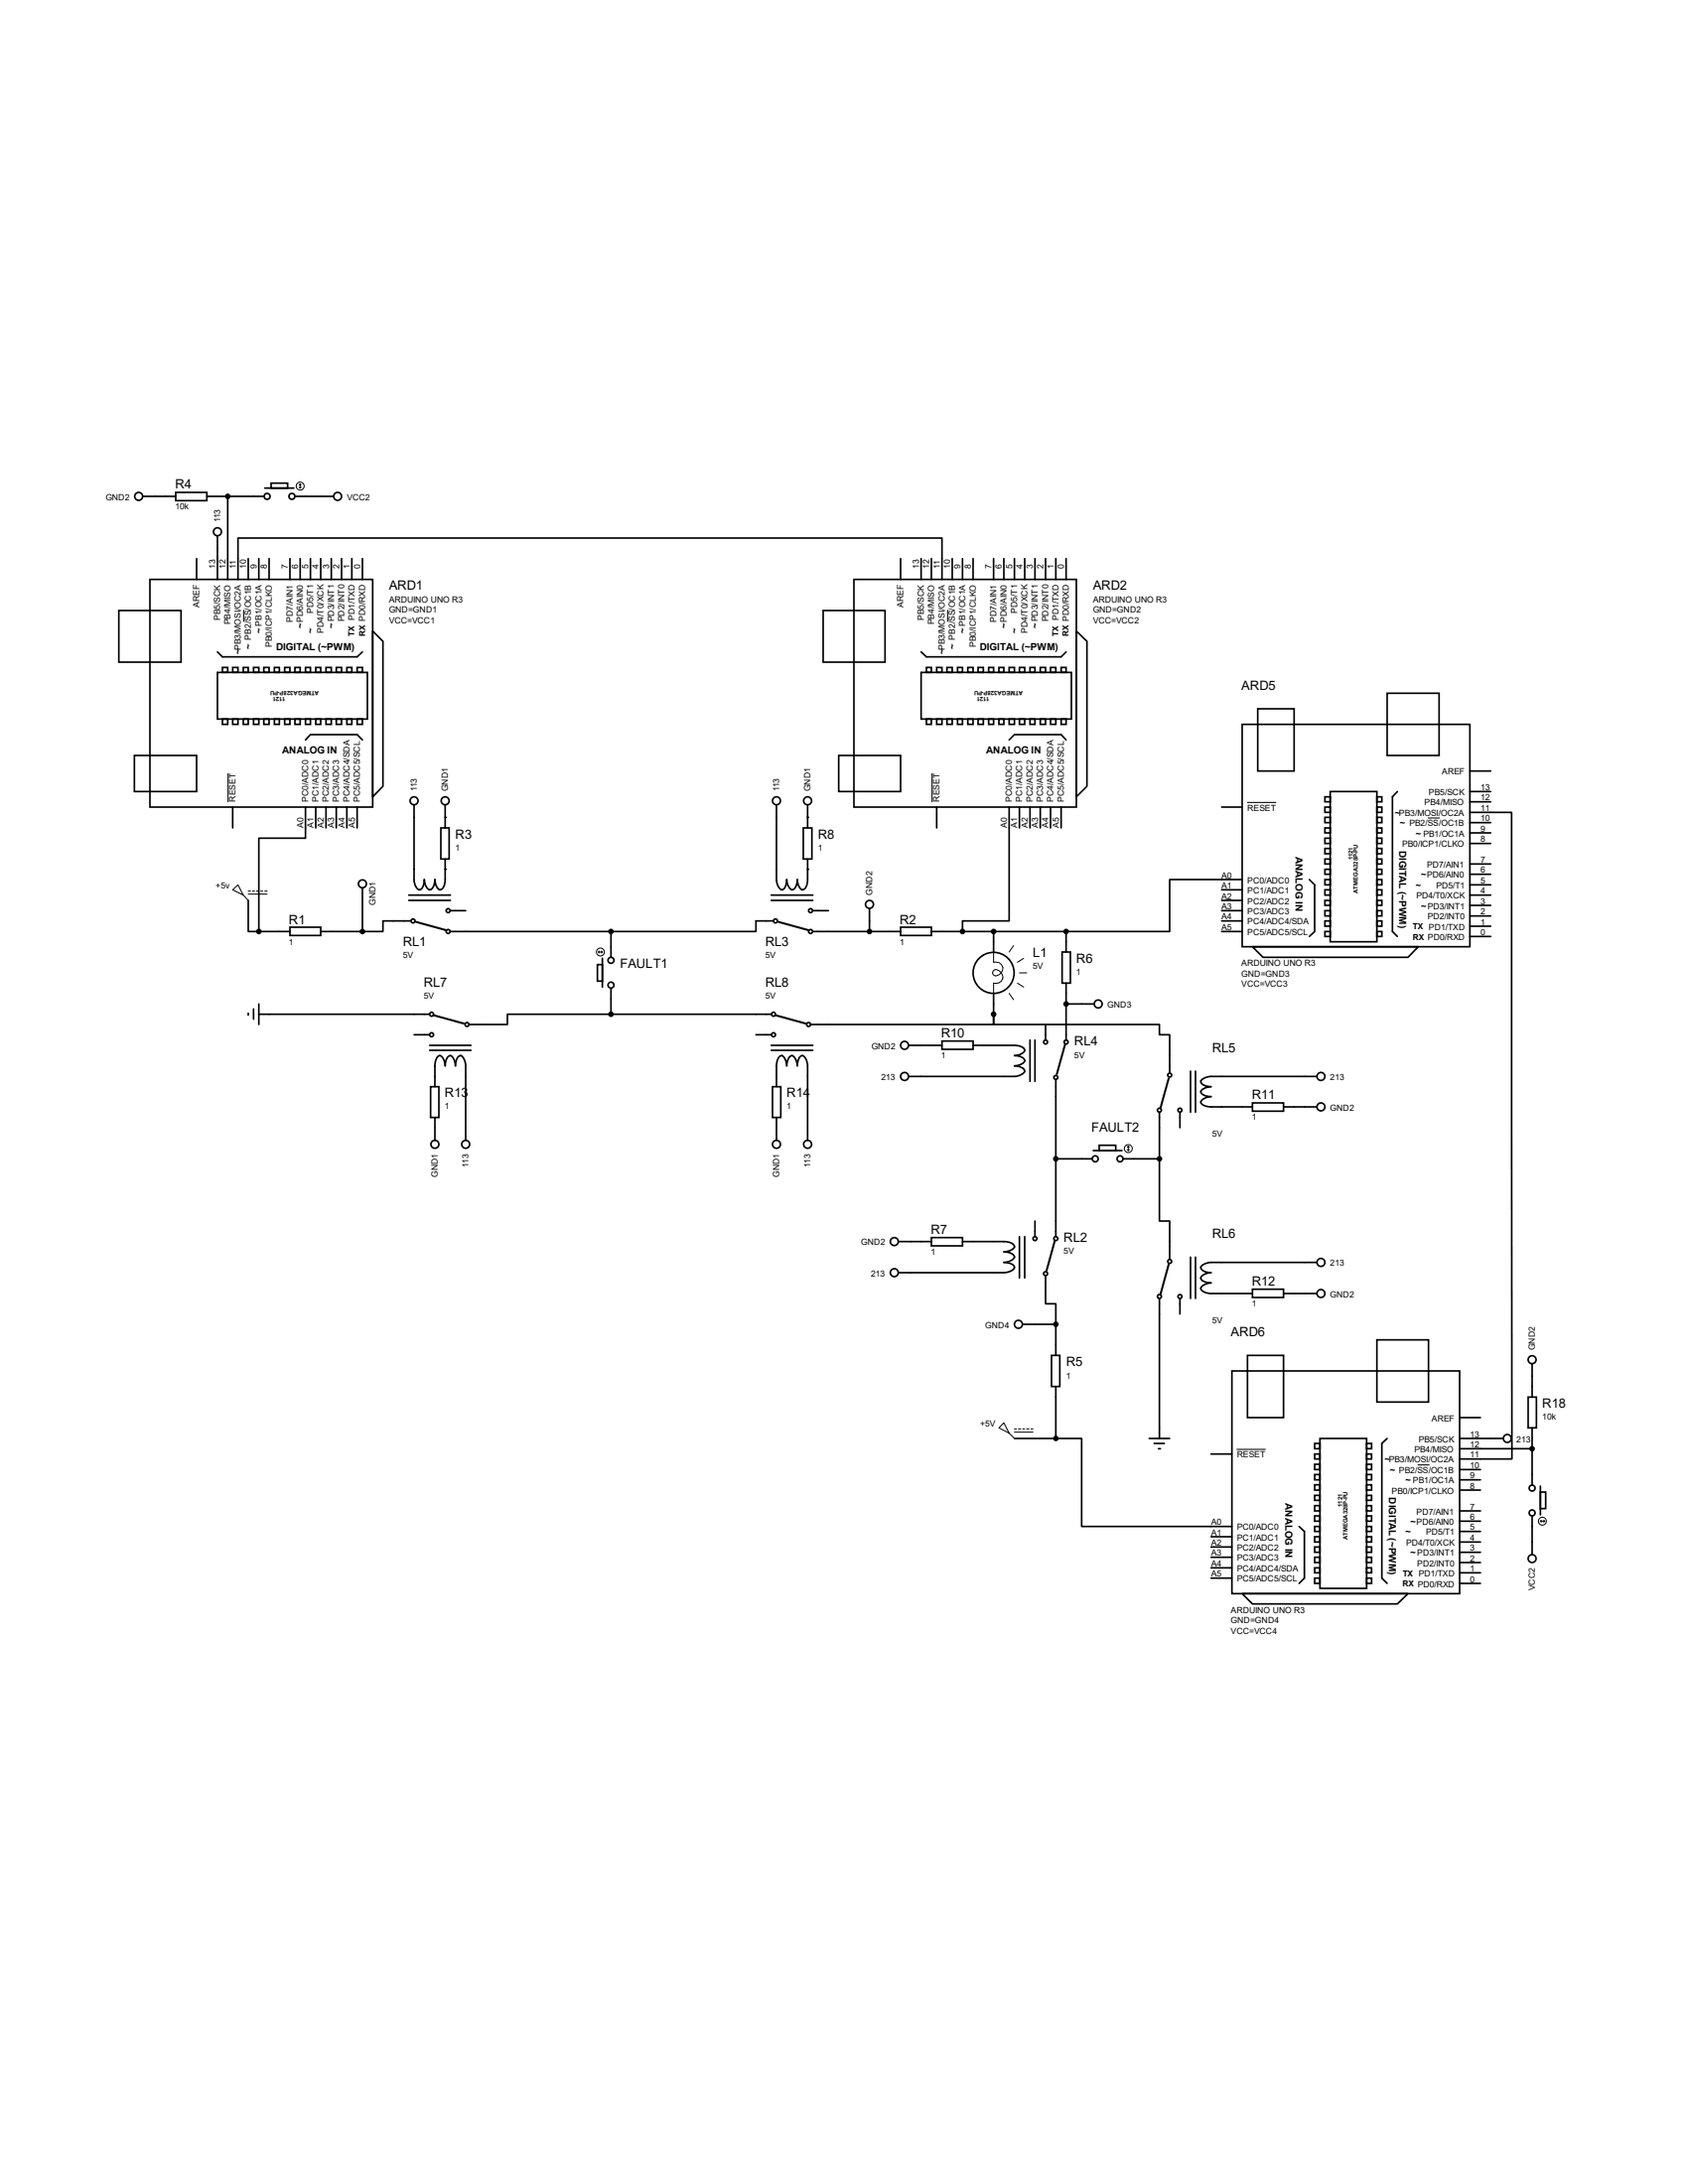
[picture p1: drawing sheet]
<svg xmlns="http://www.w3.org/2000/svg" width="216mm" height="279mm" viewBox="0 0 216 279" stroke-linecap="round" stroke-linejoin="round" font-family="sans-serif">
<g fill="none" stroke="#000" stroke-width=".21">
<path d="M15.2 78.1h8v6.6h-8zM18.2 63.5h4.3M19.2 74.1h28.5v29.2h-28.5zM22.5 63h4v1.1h-4zM25.1 71.5v2.6M26.5 63.5h7.2M27.8 68.5v5.6M29.1 63.5v10.6M30.4 74.1v-5.3h90.1v5.3M31.7 71.5v2.6M33.1 71.5v2.6M33.9 62.4h3.7"/>
<path d="M34.4 71.5v2.6M34.7 61.8h2.1v.6h-2.1zM37.1 71.5v2.6M37.7 63.5h4.9M38.4 71.5v2.6M39.7 71.5v2.6M41 71.5v2.6M42.4 71.5v2.6M43.7 71.5v2.6M45 71.5v2.6M46.4 71.5v2.6M105.3 78.1h7.9v6.6h-7.9z"/>
<path d="M109.2 74.1h28.5v29.2h-28.5zM115.2 71.5v2.6M117.8 71.5v2.6M119.1 71.5v2.6M121.8 71.5v2.6M123.1 71.5v2.6M124.5 71.5v2.6M127.1 71.5v2.6M128.4 71.5v2.6M129.8 71.5v2.6M131.1 71.5v2.6M132.4 71.5v2.6"/>
<path d="M133.7 71.5v2.6M135 71.5v2.6M136.4 71.5v2.6M17.2 96.6h7.9v4.7h-7.9zM27.8 86h19.2v6h-19.2zM27.8 83.4l.6 .6h17.3l.7-.6M28.4 85.4h.7v.6h-.7zM28.4 92h.7v.7h-.7zM29.8 85.4h.6v.6h-.6zM29.8 92h.6v.7h-.6zM31.1 85.4h.6v.6h-.6zM31.1 92h.6v.7h-.6z"/>
<path d="M32.4 85.4h.7v.6h-.7zM32.4 92h.7v.7h-.7zM33.7 85.4h.7v.6h-.7zM33.7 92h.7v.7h-.7zM35.1 85.4h.6v.6h-.6zM35.1 92h.6v.7h-.6zM36.4 85.4h.7v.6h-.7zM36.4 92h.7v.7h-.7zM37.7 85.4h.7v.6h-.7zM37.7 92h.7v.7h-.7zM39.1 85.4h.6v.6h-.6zM39.1 92h.6v.7h-.6z"/>
<path d="M39.1 94.7l.6-.7h6l.7 .7M40.4 85.4h.6v.6h-.6zM40.4 92h.6v.7h-.6zM41.7 85.4h.7v.6h-.7zM41.7 92h.7v.7h-.7zM43 85.4h.7v.6h-.7zM43 92h.7v.7h-.7zM44.4 85.4h.6v.6h-.6zM44.4 92h.6v.7h-.6zM45.7 85.4h.7v.6h-.7zM45.7 92h.7v.7h-.7zM47.7 80.7l1.3 1.3v18.6l-1.3 1.3z"/>
<path d="M107.3 96.6h7.9v4.7h-7.9zM117.8 86h19.2v6h-19.2zM117.8 83.4l.7 .6h17.2l.7-.6M118.5 85.4h.6v.6h-.6zM118.5 92h.6v.7h-.6zM119.8 85.4h.7v.6h-.7zM119.8 92h.7v.7h-.7zM121.1 85.4h.7v.6h-.7zM121.1 92h.7v.7h-.7zM122.5 85.4h.6v.6h-.6zM122.5 92h.6v.7h-.6zM123.8 85.4h.7v.6h-.7z"/>
<path d="M123.8 92h.7v.7h-.7zM125.1 85.4h.7v.6h-.7zM125.1 92h.7v.7h-.7zM126.4 85.4h.7v.6h-.7zM126.4 92h.7v.7h-.7zM127.8 85.4h.6v.6h-.6zM127.8 92h.6v.7h-.6zM129.1 85.4h.7v.6h-.7zM129.1 92h.7v.7h-.7zM129.1 94.7l.7-.7h5.9l.7 .7M130.4 85.4h.7v.6h-.7zM130.4 92h.7v.7h-.7z"/>
<path d="M131.7 85.4h.7v.6h-.7zM131.7 92h.7v.7h-.7zM133.1 85.4h.6v.6h-.6zM133.1 92h.6v.7h-.6zM134.4 85.4h.6v.6h-.6zM134.4 92h.6v.7h-.6zM135.7 85.4h.7v.6h-.7zM135.7 92h.7v.7h-.7zM137.7 80.7l1.3 1.3v18.6l-1.3 1.3zM158.9 92.7h29.1v28.4h-29.1zM160.9 90.7h4.6v7.9h-4.6zM177.4 88.7h6.7v7.9h-6.7z"/>
<path d="M188 98.6h2.7M29.8 103.3v2.6M31.7 115.2v4h1.4M33.1 119.2h4M37.1 118.6h3.9v1.1h-3.9zM39.1 103.3v3.9h-6v12M40.4 103.3v2.6M41 119.2h5.4M41.7 103.3v2.6M43 103.3v2.6M44.4 103.3v2.6M45.7 103.3v2.6"/>
<path d="M46.4 113.6v5.6M52.3 114.5h5.3M52.3 115.2h5.3M52.6 117.8h-3.6v1.4h-2.6M53 103v9.5a1.31 1.31 0 0 0 .6 1.3 1.18 1.18 0 0 0 .7-1.3 1.39 1.39 0 0 0 .6 1.3 1.2 1.2 0 0 0 .7-1.3 1.37 1.37 0 0 0 .7 1.3 .9 .9 0 0 0 .6-.9v-3M56.4 105.9h1v4h-1zM56.9 111.2h.1M56.9 104.6h.1M56.9 103v2.9M57.6 119.2h20.5M57.6 116.5h2M78.1 119.2v3.3"/>
<path d="M98.6 114.5h5.4M98.6 115.2h5.4M98.9 117.8h-2.2v1.4h-18.6M99.3 103v9.5a1.39 1.39 0 0 0 .7 1.3 1.18 1.18 0 0 0 .6-1.3 1.39 1.39 0 0 0 .7 1.3 1.2 1.2 0 0 0 .7-1.3 1.37 1.37 0 0 0 .6 1.3 .9 .9 0 0 0 .7-.9v-3M102.7 105.9h1.1v4h-1.1zM103.3 111.2h.1M103.3 104.6h.1M103.3 103v2.9M104 119.2h11.2M104 116.5h2M111.2 116.2v3M115.2 118.6h3.9v1.1h-3.9z"/>
<path d="M119.1 119.2h17.3M119.8 103.3v2.6M127.1 119.2v2.6M129.1 103.3v14.5h-6v1.4M130.4 103.3v2.6M131.7 103.3v2.6M133.1 103.3v2.6M134.4 103.3v2.6M135.7 103.3v2.6M136.4 119.2v2.6M156.3 119.2h2.6M156.3 116.5h2.6"/>
<path d="M156.3 117.8h2.6M156.3 115.2h2.6M156.3 113.8h2.6M156.3 103.3h2.6M158.9 112.5h-9.3v6.7h-13.2M167.5 112.5l.6 .7v6l-.6 .6M169.5 101.9h.6v.7h-.6zM169.5 103.3h.6v.6h-.6zM169.5 104.6h.6v.6h-.6zM169.5 105.9h.6v.7h-.6zM169.5 107.2h.6v.7h-.6zM169.5 108.5h.6v.7h-.6z"/>
<path d="M169.5 109.9h.6v.6h-.6zM169.5 111.2h.6v.6h-.6zM169.5 112.5h.6v.7h-.6zM169.5 113.8h.6v.7h-.6zM169.5 115.2h.6v.6h-.6zM169.5 116.5h.6v.7h-.6zM169.5 117.8h.6v.7h-.6zM169.5 119.2h.6v.6h-.6zM170.1 101.3h6v19.2h-6zM176.1 101.9h.6v.7h-.6zM176.1 103.3h.6v.6h-.6zM176.1 104.6h.6v.6h-.6z"/>
<path d="M176.1 105.9h.6v.7h-.6zM176.1 107.2h.6v.7h-.6zM176.1 108.5h.6v.7h-.6zM176.1 109.9h.6v.6h-.6zM176.1 111.2h.6v.6h-.6zM176.1 112.5h.6v.7h-.6zM176.1 113.8h.6v.7h-.6zM176.1 115.2h.6v.6h-.6zM176.1 116.5h.6v.7h-.6zM176.1 117.8h.6v.7h-.6zM176.1 119.2h.6v.6h-.6zM178.7 101.3l-.6 .6v17.3l.6 .6"/>
<path d="M188 103.9h5.3l.1 82.7h-6.7M188 114.5h2.7M188 119.8h2.7M188 118.5h2.7M188 117.2h2.7M188 115.8h2.7M188 113.2h2.7M188 111.8h2.7M188 110.5h2.7M188 107.9h2.7M188 106.6h2.7M188 105.2h2.7"/>
<path d="M188 102.6h2.7M188 101.3h2.7M31.7 129.6v.3M32.4 129.1v1.3M33.1 129.8h21.8M33.1 128.4v2.7M53 132.4h1.9M54.9 133.7h5.3M54.9 134.4h5.3M55.1 139h1v4h-1zM55.6 139v-2.6a1.22 1.22 0 0 1 .7-1.4 1.36 1.36 0 0 1 .6 1.4 1.28 1.28 0 0 1 .7-1.4 1.43 1.43 0 0 1 .7 1.4 1.28 1.28 0 0 1 .6-1.4 1.43 1.43 0 0 1 .7 1.4v9.5M76.4 123.4h.6v2.1h-.6z"/>
<path d="M77 122.6v3.7M78.1 129.8h-13.2v1.3h-4.9M78.1 126.4v3.4M78.1 129.8h20.5M96.7 132.4h1.9M98.6 133.7h5.4M98.6 134.4h5.4M98.8 139h1.1v4h-1.1zM99.3 139v-2.6a1.28 1.28 0 0 1 .7-1.4 1.43 1.43 0 0 1 .6 1.4 1.24 1.24 0 0 1 .7-1.4 1.44 1.44 0 0 1 .7 1.4 1.22 1.22 0 0 1 .6-1.4 1.36 1.36 0 0 1 .7 1.4v9.5M116.2 133.7h4.3M120.5 133.2h4v1h-4zM124.5 133.7h5.3a1.22 1.22 0 0 1 1.3 .7 1.36 1.36 0 0 1-1.3 .6 1.28 1.28 0 0 1 1.3 .7 1.43 1.43 0 0 1-1.3 .7 1.24 1.24 0 0 1 1.3 .6 1.44 1.44 0 0 1-1.3 .7h-13.6"/>
<path d="M127.1 129.8v1.3h21.2v1.3h1.3v4.9M127.1 129.8v1.3h-23.4M127.1 127.1v2.7M131.7 133.1v5.2M132.4 133.1v5.2M133.7 131.1v2M135 138.1v20.1M135.8 121.8h1.1v4h-1.1zM136.4 125.8v7.3M136.4 128.4h3.6M152.3 137v5.3M152.9 137v5.3"/>
<path d="M160.2 121.1h21.2l-1.3 1.4h-18.6zM168.4 137.7h-13.5a1.43 1.43 0 0 0-1.3 .6 .93 .93 0 0 0 .9 .7h.4a1.43 1.43 0 0 0-1.3 .7 1.22 1.22 0 0 0 1.3 .6 1.44 1.44 0 0 0-1.3 .7 1.22 1.22 0 0 0 1.3 .6h5.3M55.6 143v2.9M99.3 143v2.9M114.9 158.8h4.2M119.1 158.3h4v1.1h-4zM123.1 158.8h5.3a1.65 1.65 0 0 1 1.3 .5l.1 .2a1.46 1.46 0 0 1-1.4 .6 1.37 1.37 0 0 1 1.4 .7 1.47 1.47 0 0 1-1.4 .7 1.74 1.74 0 0 1 1.3 .4l.1 .2a1.39 1.39 0 0 1-1.4 .7h-13.5M130.4 158.2v5.3M131.1 158.2v5.3M132.4 156.2v2M135 148.3h4.7M139.8 147.2h3.7"/>
<path d="M140.6 146.5h2.1v.7h-2.1zM143.6 148.3h4.7M148.3 148.3v7.9h1.3v4.9M148.3 142.3v6M150.9 142.3v2M160.2 141.1h4v1.1h-4zM164.2 141.6h4.2M130.8 169.4h4.2M133.7 163.2v3.6h1.3v2.6M134.5 173.4h1.1v4h-1.1zM135 169.4v4M135 177.4v6.6"/>
<path d="M148.3 166.1v17.9M150.9 166.1v2M152.3 160.8v5.3M152.9 160.8v5.3M157.6 175.4h29.1v28.5h-29.1zM159.6 173.4h4.6v8h-4.6zM160.2 164.9h4v1.1h-4zM164.2 165.5h4.2M168.4 161.5h-13.5a1.43 1.43 0 0 0-1.3 .6 .93 .93 0 0 0 .9 .7h.4a1.36 1.36 0 0 0-1.3 .7 1.22 1.22 0 0 0 1.3 .6 1.44 1.44 0 0 0-1.3 .7 1.24 1.24 0 0 0 1.3 .7h5.3M176.1 171.4h6.6v8h-6.6zM195.5 178.7h1v4h-1zM196 174.5v4.2"/>
<path d="M129.8 184h5.2M135 184h3.3v11.3h19.3M147 184h2.6M147.6 184.7h1.3M148.2 185.3h.2M154.9 199.2h2.7M154.9 197.9h2.7M154.9 196.6h2.7M154.9 186h2.7M166.2 195.3l.6 .6v6l-.6 .7M168.1 184.7h.7v.6h-.7zM168.1 186h.7v.6h-.7z"/>
<path d="M168.1 187.3h.7v.7h-.7zM168.1 188.6h.7v.7h-.7zM168.1 189.9h.7v.7h-.7zM168.1 191.3h.7v.6h-.7zM168.1 192.6h.7v.7h-.7zM168.1 193.9h.7v.7h-.7zM168.1 195.3h.7v.6h-.7zM168.1 196.6h.7v.7h-.7zM168.1 197.9h.7v.7h-.7zM168.1 199.2h.7v.7h-.7zM168.8 184h6v19.2h-6zM174.8 184.7h.6v.6h-.6z"/>
<path d="M174.8 186h.6v.6h-.6zM174.8 187.3h.6v.7h-.6zM174.8 188.6h.6v.7h-.6zM174.8 189.9h.6v.7h-.6zM174.8 191.3h.6v.6h-.6zM174.8 192.6h.6v.7h-.6zM174.8 193.9h.6v.7h-.6zM174.8 195.3h.6v.6h-.6zM174.8 196.6h.6v.7h-.6zM174.8 197.9h.6v.7h-.6zM174.8 199.2h.6v.7h-.6zM177.4 184l-.7 .7v17.2l.7 .7"/>
<path d="M186.7 185.3h9.3M186.7 184h5.6M186.7 199.9h2.7M186.7 198.6h2.7M186.7 197.3h2.7M186.7 195.9h2.7M186.7 194.6h2.7M186.7 193.3h2.7M186.7 190.6h2.7M186.7 189.3h2.7M186.7 188h2.7M186.7 181.4h2.7"/>
<path d="M196 182.7v7.2M196 193.9v4.9M197 190.9h.7v2.1h-.7zM197 190.1v3.7M154.9 201.9h2.7M154.9 200.6h2.7M158.9 203.9h21.2l-1.4 1.3h-18.5zM168.1 200.6h.7v.6h-.7zM168.1 201.9h.7v.7h-.7zM174.8 200.6h.6v.6h-.6zM174.8 201.9h.6v.7h-.6zM186.7 202.6h2.7"/>
<path d="M186.7 201.2h2.7"/>
<circle cx="17.7" cy="63.5" r=".51"/>
<circle cx="27.8" cy="68" r=".51"/>
<circle cx="34.2" cy="63.5" r=".38"/>
<circle cx="37.3" cy="63.5" r=".38"/>
<circle cx="43.2" cy="63.5" r=".51"/>
<circle cx="46.4" cy="113.1" r=".51"/>
<circle cx="52.8" cy="117.8" r=".25"/>
<circle cx="53" cy="102.4" r=".51"/>
<circle cx="56.9" cy="102.4" r=".51"/>
<circle cx="57.3" cy="116.5" r=".25"/>
<circle cx="57.3" cy="119.2" r=".25"/>
<circle cx="99.2" cy="117.8" r=".25"/>
<circle cx="99.3" cy="102.4" r=".51"/>
<circle cx="103.3" cy="102.4" r=".51"/>
<circle cx="103.7" cy="116.5" r=".25"/>
<circle cx="103.7" cy="119.2" r=".25"/>
<circle cx="111.2" cy="115.7" r=".51"/>
<circle cx="55.2" cy="132.4" r=".25"/>
<circle cx="55.2" cy="129.8" r=".25"/>
<circle cx="59.7" cy="131.1" r=".25"/>
<circle cx="78.1" cy="126" r=".38"/>
<circle cx="78.1" cy="122.9" r=".38"/>
<circle cx="98.9" cy="132.4" r=".25"/>
<circle cx="98.9" cy="129.8" r=".25"/>
<circle cx="103.4" cy="131.1" r=".25"/>
<circle cx="115.7" cy="133.7" r=".51"/>
<circle cx="115.7" cy="137.7" r=".51"/>
<circle cx="127.1" cy="124.5" r="2.62"/>
<circle cx="133.7" cy="133.3" r=".25"/>
<circle cx="135" cy="137.8" r=".25"/>
<circle cx="136.4" cy="133.3" r=".25"/>
<circle cx="140.5" cy="128.4" r=".51"/>
<circle cx="149.6" cy="137.5" r=".25"/>
<circle cx="169" cy="137.7" r=".51"/>
<circle cx="55.6" cy="146.4" r=".51"/>
<circle cx="59.6" cy="146.4" r=".51"/>
<circle cx="99.3" cy="146.4" r=".51"/>
<circle cx="103.3" cy="146.4" r=".51"/>
<circle cx="114.4" cy="158.8" r=".51"/>
<circle cx="132.4" cy="158.5" r=".25"/>
<circle cx="135" cy="158.5" r=".25"/>
<circle cx="140.1" cy="148.3" r=".38"/>
<circle cx="143.3" cy="148.3" r=".38"/>
<circle cx="148.3" cy="142" r=".25"/>
<circle cx="150.9" cy="142" r=".25"/>
<circle cx="169" cy="141.6" r=".51"/>
<circle cx="114.4" cy="162.8" r=".51"/>
<circle cx="130.3" cy="169.4" r=".51"/>
<circle cx="133.7" cy="162.9" r=".25"/>
<circle cx="148.3" cy="165.9" r=".25"/>
<circle cx="149.6" cy="161.4" r=".25"/>
<circle cx="150.9" cy="165.9" r=".25"/>
<circle cx="169" cy="165.5" r=".51"/>
<circle cx="169" cy="161.5" r=".51"/>
<circle cx="196" cy="173.9" r=".51"/>
<circle cx="192.8" cy="184" r=".51"/>
<circle cx="196" cy="199.4" r=".51"/>
<circle cx="196" cy="190.4" r=".38"/>
<circle cx="196" cy="193.5" r=".38"/>
</g>
<g fill="none" stroke="#000" stroke-width=".13">
<path d="M31.2 78.1v1.4M38.3 62.3l.1 .1M38.4 61.9v.5M38.4 61.9l-.1 .2M38.4 61.9l.1 .2M38.5 62.3l-.1 .1M121.2 78.1v1.4M29.2 99v3.6M119.2 99v3.6M29.8 113.8l.6-.6 .7 1.3zM31.1 114.5l.6 .7M31.7 114h.3"/>
<path d="M31.7 114.4h2.5M32.3 114h.3M32.8 114h.3M33.4 114h.2M33.9 114h.3M159.6 102.7h3.6M182.7 104.6h1.4M76.5 121.8h.5M76.5 121.8l.2 .1M76.7 121.7l-.2 .1M76.9 121.7l.1 .1M77 121.8l-.1 .1"/>
<path d="M127.1 121.8v1.3a.93 .93 0 0 1 1.2 .7 .96 .96 0 0 1-1.1 1l-.2-.3 .2-.4a.87 .87 0 0 1 1 .9 .87 .87 0 0 1-1.1 .8v1.3M129.1 127.1l.5 .8M129.6 121l-.5 .8M130.1 125.8l.8 .5M130.4 124.5h.9M130.9 122.6l-.8 .5M144.2 147.1l.1 .1M144.3 146.6v.6M144.3 146.6l-.1 .2M144.3 146.6l.1 .2M144.4 147.1l-.1 .1M128.4 182l.7 1.3-1.3-.6z"/>
<path d="M129.1 183.3l.7 .7M129.8 182.8h.2M129.8 183.2h2.3M130.3 182.8h.3M130.8 182.8h.3M131.3 182.8h.3M131.9 182.8h.2M158.2 185.4h3.6M181.4 187.4h1.4M197 194.6h.6M197 194.6l.1 .1M197.1 194.5l-.1 .1"/>
<path d="M197.4 194.5l.2 .1M197.6 194.6l-.2 .1"/>
<circle cx="38.4" cy="62.2" r=".51"/>
<circle cx="76.8" cy="121.8" r=".51"/>
<circle cx="144.3" cy="146.9" r=".51"/>
<circle cx="197.3" cy="194.6" r=".51"/>
</g>
<g fill="#000" stroke="#000" stroke-width=".21">
<circle cx="29.1" cy="63.5" r=".25"/>
<circle cx="33.1" cy="119.2" r=".25"/>
<circle cx="46.4" cy="119.2" r=".25"/>
<circle cx="78.1" cy="119.2" r=".25"/>
<circle cx="111.2" cy="119.2" r=".25"/>
<circle cx="123.1" cy="119.2" r=".25"/>
<circle cx="127.1" cy="119.2" r=".25"/>
<circle cx="136.4" cy="119.2" r=".25"/>
<circle cx="78.1" cy="129.8" r=".25"/>
<circle cx="127.1" cy="129.8" r=".25"/>
<circle cx="136.4" cy="128.4" r=".25"/>
<circle cx="135" cy="148.3" r=".25"/>
<circle cx="148.3" cy="148.3" r=".25"/>
<circle cx="135" cy="169.4" r=".25"/>
<circle cx="135" cy="184" r=".25"/>
<circle cx="196" cy="185.3" r=".25"/>
</g>
<path d="M53.2 117.9l3.9 1.1M99.6 117.9l3.8 1.1M55.5 129.9l3.8 1M99.2 129.9l3.8 1M136.2 133.6l-1 3.8M149.5 138l-1.1 3.8M134.9 158.7l-1 3.9M149.5 161.8l-1.1 3.8" fill="none" stroke="#000" stroke-width=".25"/>
<g font-size="1.6">
<text x="22.4" y="62.5">R4</text>
<text x="49.7" y="75.5">ARD1</text>
<text x="139.8" y="75.5">ARD2</text>
<text x="158.8" y="88.2">ARD5</text>
<text x="58.3" y="107.3">R3</text>
<text x="104.6" y="107.3">R8</text>
<text x="37" y="118.2">R1</text>
<text x="115.1" y="118.2">R2</text>
<text x="51.5" y="121">RL1</text>
<text x="79.3" y="123.8">FAULT1</text>
<text x="97.9" y="121">RL3</text>
<text x="132.1" y="122.4">L1</text>
<text x="137.7" y="123.2">R6</text>
<text x="54.2" y="126.2">RL7</text>
<text x="97.9" y="126.2">RL8</text>
<text x="120.4" y="132.8">R10</text>
<text x="137.4" y="133.8">RL4</text>
<text x="155" y="134.6">RL5</text>
<text x="56.9" y="140.4">R13</text>
<text x="100.6" y="140.4">R14</text>
<text x="160.1" y="140.6">R11</text>
<text x="139.6" y="144.7">FAULT2</text>
<text x="119" y="157.9">R7</text>
<text x="136.1" y="158.9">RL2</text>
<text x="155" y="158.4">RL6</text>
<text x="160.1" y="164.5">R12</text>
<text x="157.4" y="171">ARD6</text>
<text x="136.4" y="174.8">R5</text>
<text x="197.3" y="180.1">R18</text>
</g>
<g font-size="1.3">
<text x="35.3" y="83.2">DIGITAL (~PWM)</text>
<text x="125.3" y="83.2">DIGITAL (~PWM)</text>
<text x="36.1" y="96.4">ANALOG IN</text>
<text x="126.2" y="96.4">ANALOG IN</text>
<text x="165.7" y="109.6" transform="rotate(90 165.7 109.6)">ANALOG IN</text>
<text x="179" y="108.8" transform="rotate(90 179 108.8)">DIGITAL (~PWM)</text>
<text x="177.7" y="191.6" transform="rotate(90 177.7 191.6)">DIGITAL (~PWM)</text>
<text x="164.4" y="192.3" transform="rotate(90 164.4 192.3)">ANALOG IN</text>
</g>
<g font-size="1.2">
<text x="30.8" y="83.7" transform="rotate(-90 30.8 83.7)">~PB3/MOSI/OC2A</text>
<text x="32.1" y="83.1" transform="rotate(-90 32.1 83.1)">~ PB2/SS/OC1B</text>
<text x="33.5" y="81.1" transform="rotate(-90 33.5 81.1)">~ PB1/OC1A</text>
<text x="38.8" y="80.4" transform="rotate(-90 38.8 80.4)">~PD6/AIN0</text>
<text x="40.1" y="81.1" transform="rotate(-90 40.1 81.1)">~</text>
<text x="42.8" y="80.4" transform="rotate(-90 42.8 80.4)">~ PD3/INT1</text>
<text x="120.9" y="83.7" transform="rotate(-90 120.9 83.7)">~PB3/MOSI/OC2A</text>
<text x="122.2" y="83.1" transform="rotate(-90 122.2 83.1)">~ PB2/SS/OC1B</text>
<text x="123.5" y="81.1" transform="rotate(-90 123.5 81.1)">~ PB1/OC1A</text>
<text x="128.8" y="80.4" transform="rotate(-90 128.8 80.4)">~PD6/AIN0</text>
<text x="130.1" y="81.1" transform="rotate(-90 130.1 81.1)">~</text>
<text x="132.8" y="80.4" transform="rotate(-90 132.8 80.4)">~ PD3/INT1</text>
<text x="178.4" y="104.4">~PB3/MOSI/OC2A</text>
<text x="179.1" y="105.7">~ PB2/SS/OC1B</text>
<text x="181.1" y="107">~ PB1/OC1A</text>
<text x="181.1" y="113.7">~</text>
<text x="181.7" y="112.3">~PD6/AIN0</text>
<text x="181.7" y="116.3">~PD3/INT1</text>
<text x="177.1" y="187.1">~PB3/MOSI/OC2A</text>
<text x="177.8" y="188.5">~ PB2/SS/OC1B</text>
<text x="179.7" y="189.8">~ PB1/OC1A</text>
<text x="179.7" y="196.4">~</text>
<text x="180.4" y="195.1">~PD6/AIN0</text>
<text x="180.4" y="199.1">~ PD3/INT1</text>
</g>
<g font-size="1.1">
<text x="13.5" y="64">GND2</text>
<text x="22.4" y="65.2">10k</text>
<text x="44.4" y="64">VCC2</text>
<text x="28.2" y="66.8" transform="rotate(-90 28.2 66.8)">113</text>
<text x="25.5" y="77.7" transform="rotate(-90 25.5 77.7)">AREF</text>
<text x="27.6" y="72.8" transform="rotate(-90 27.6 72.8)">13</text>
<text x="28.9" y="72.8" transform="rotate(-90 28.9 72.8)">12</text>
<text x="30.2" y="72.8" transform="rotate(-90 30.2 72.8)">11</text>
<text x="31.5" y="72.8" transform="rotate(-90 31.5 72.8)">10</text>
<text x="32.8" y="72.8" transform="rotate(-90 32.8 72.8)">9</text>
<text x="34.2" y="72.8" transform="rotate(-90 34.2 72.8)">8</text>
<text x="36.8" y="72.8" transform="rotate(-90 36.8 72.8)">7</text>
<text x="38.1" y="72.8" transform="rotate(-90 38.1 72.8)">6</text>
<text x="39.5" y="72.8" transform="rotate(-90 39.5 72.8)">5</text>
<text x="40.8" y="72.8" transform="rotate(-90 40.8 72.8)">4</text>
<text x="42.1" y="72.8" transform="rotate(-90 42.1 72.8)">3</text>
<text x="43.4" y="72.8" transform="rotate(-90 43.4 72.8)">2</text>
<text x="44.7" y="72.8" transform="rotate(-90 44.7 72.8)">1</text>
<text x="46.1" y="72.8" transform="rotate(-90 46.1 72.8)">0</text>
<text x="49.7" y="77">ARDUINO UNO R3</text>
<text x="115.6" y="77.7" transform="rotate(-90 115.6 77.7)">AREF</text>
<text x="117.6" y="72.8" transform="rotate(-90 117.6 72.8)">13</text>
<text x="118.9" y="72.8" transform="rotate(-90 118.9 72.8)">12</text>
<text x="120.2" y="72.8" transform="rotate(-90 120.2 72.8)">11</text>
<text x="121.5" y="72.8" transform="rotate(-90 121.5 72.8)">10</text>
<text x="122.8" y="72.8" transform="rotate(-90 122.8 72.8)">9</text>
<text x="124.2" y="72.8" transform="rotate(-90 124.2 72.8)">8</text>
<text x="126.8" y="72.8" transform="rotate(-90 126.8 72.8)">7</text>
<text x="128.1" y="72.8" transform="rotate(-90 128.1 72.8)">6</text>
<text x="129.5" y="72.8" transform="rotate(-90 129.5 72.8)">5</text>
<text x="130.8" y="72.8" transform="rotate(-90 130.8 72.8)">4</text>
<text x="132.1" y="72.8" transform="rotate(-90 132.1 72.8)">3</text>
<text x="133.5" y="72.8" transform="rotate(-90 133.5 72.8)">2</text>
<text x="134.8" y="72.8" transform="rotate(-90 134.8 72.8)">1</text>
<text x="136.1" y="72.8" transform="rotate(-90 136.1 72.8)">0</text>
<text x="139.8" y="77">ARDUINO UNO R3</text>
<text x="28.2" y="79.4" transform="rotate(-90 28.2 79.4)">PB5/SCK</text>
<text x="29.5" y="79.9" transform="rotate(-90 29.5 79.9)">PB4/MISO</text>
<text x="34.8" y="82.8" transform="rotate(-90 34.8 82.8)">PB0/ICP1/CLKO</text>
<text x="37.5" y="79.6" transform="rotate(-90 37.5 79.6)">PD7/AIN1</text>
<text x="40.1" y="78.4" transform="rotate(-90 40.1 78.4)">PD5/T1</text>
<text x="41.4" y="81" transform="rotate(-90 41.4 81)">PD4/T0/XCK</text>
<text x="44.1" y="79.5" transform="rotate(-90 44.1 79.5)">PD2/INT0</text>
<text x="45.3" y="81.4" transform="rotate(-90 45.3 81.4)">TX PD1/TXD</text>
<text x="46.7" y="81.4" transform="rotate(-90 46.7 81.4)">RX PD0/RXD</text>
<text x="49.7" y="78.4">GND=GND1</text>
<text x="49.7" y="79.7">VCC=VCC1</text>
<text x="118.2" y="79.4" transform="rotate(-90 118.2 79.4)">PB5/SCK</text>
<text x="119.5" y="79.9" transform="rotate(-90 119.5 79.9)">PB4/MISO</text>
<text x="124.8" y="82.8" transform="rotate(-90 124.8 82.8)">PB0/ICP1/CLKO</text>
<text x="127.5" y="79.6" transform="rotate(-90 127.5 79.6)">PD7/AIN1</text>
<text x="130.1" y="78.4" transform="rotate(-90 130.1 78.4)">PD5/T1</text>
<text x="131.4" y="81" transform="rotate(-90 131.4 81)">PD4/T0/XCK</text>
<text x="134.1" y="79.5" transform="rotate(-90 134.1 79.5)">PD2/INT0</text>
<text x="135.4" y="81.4" transform="rotate(-90 135.4 81.4)">TX PD1/TXD</text>
<text x="136.7" y="81.4" transform="rotate(-90 136.7 81.4)">RX PD0/RXD</text>
<text x="139.8" y="78.4">GND=GND2</text>
<text x="139.8" y="79.7">VCC=VCC2</text>
<text x="53.3" y="101.3" transform="rotate(-90 53.3 101.3)">113</text>
<text x="57.3" y="101.3" transform="rotate(-90 57.3 101.3)">GND1</text>
<text x="99.7" y="101.3" transform="rotate(-90 99.7 101.3)">113</text>
<text x="103.7" y="101.3" transform="rotate(-90 103.7 101.3)">GND1</text>
<text x="182.8" y="101.7">PB5/SCK</text>
<text x="184.4" y="99.1">AREF</text>
<text x="189.4" y="101.1">13</text>
<text x="30.1" y="102.6" transform="rotate(-90 30.1 102.6)">RESET</text>
<text x="38.8" y="105.9" transform="rotate(-90 38.8 105.9)">A0</text>
<text x="39.5" y="102.6" transform="rotate(-90 39.5 102.6)">PC0/ADC0</text>
<text x="40.1" y="105.9" transform="rotate(-90 40.1 105.9)">A1</text>
<text x="40.8" y="102.6" transform="rotate(-90 40.8 102.6)">PC1/ADC1</text>
<text x="41.4" y="105.9" transform="rotate(-90 41.4 105.9)">A2</text>
<text x="42.1" y="102.6" transform="rotate(-90 42.1 102.6)">PC2/ADC2</text>
<text x="42.8" y="105.9" transform="rotate(-90 42.8 105.9)">A3</text>
<text x="43.4" y="102.6" transform="rotate(-90 43.4 102.6)">PC3/ADC3</text>
<text x="44.1" y="105.9" transform="rotate(-90 44.1 105.9)">A4</text>
<text x="44.7" y="102.6" transform="rotate(-90 44.7 102.6)">PC4/ADC4/SDA</text>
<text x="45.4" y="105.9" transform="rotate(-90 45.4 105.9)">A5</text>
<text x="46.1" y="102.6" transform="rotate(-90 46.1 102.6)">PC5/ADC5/SCL</text>
<text x="120.2" y="102.6" transform="rotate(-90 120.2 102.6)">RESET</text>
<text x="128.8" y="105.9" transform="rotate(-90 128.8 105.9)">A0</text>
<text x="129.5" y="102.6" transform="rotate(-90 129.5 102.6)">PC0/ADC0</text>
<text x="130.1" y="105.9" transform="rotate(-90 130.1 105.9)">A1</text>
<text x="130.8" y="102.6" transform="rotate(-90 130.8 102.6)">PC1/ADC1</text>
<text x="131.5" y="105.9" transform="rotate(-90 131.5 105.9)">A2</text>
<text x="132.1" y="102.6" transform="rotate(-90 132.1 102.6)">PC2/ADC2</text>
<text x="132.8" y="105.9" transform="rotate(-90 132.8 105.9)">A3</text>
<text x="133.4" y="102.6" transform="rotate(-90 133.4 102.6)">PC3/ADC3</text>
<text x="134.1" y="105.9" transform="rotate(-90 134.1 105.9)">A4</text>
<text x="134.7" y="102.6" transform="rotate(-90 134.7 102.6)">PC4/ADC4/SDA</text>
<text x="135.5" y="105.9" transform="rotate(-90 135.5 105.9)">A5</text>
<text x="136.1" y="102.6" transform="rotate(-90 136.1 102.6)">PC5/ADC5/SCL</text>
<text x="159.6" y="103.7">RESET</text>
<text x="182.2" y="103">PB4/MISO</text>
<text x="189.4" y="107.7">8</text>
<text x="189.4" y="106.4">9</text>
<text x="189.4" y="105.1">10</text>
<text x="189.4" y="103.8">11</text>
<text x="189.4" y="102.4">12</text>
<text x="27.6" y="113.7">+5v</text>
<text x="58.3" y="108.8">1</text>
<text x="104.6" y="108.8">1</text>
<text x="156.2" y="113.7">A1</text>
<text x="156.2" y="112.4">A0</text>
<text x="159.6" y="113">PC0/ADC0</text>
<text x="179.3" y="108.4">PB0/ICP1/CLKO</text>
<text x="182.5" y="111">PD7/AIN1</text>
<text x="183.7" y="113.7">PD5/T1</text>
<text x="189.4" y="113">5</text>
<text x="189.4" y="111.7">6</text>
<text x="189.4" y="110.4">7</text>
<text x="48" y="115.8" transform="rotate(-90 48 115.8)">GND1</text>
<text x="111.6" y="114.5" transform="rotate(-90 111.6 114.5)">GND2</text>
<text x="156.2" y="119">A5</text>
<text x="156.2" y="117.6">A4</text>
<text x="156.2" y="116.3">A3</text>
<text x="156.2" y="115">A2</text>
<text x="159.6" y="119.6">PC5/ADC5/SCL</text>
<text x="159.6" y="118.3">PC4/ADC4/SDA</text>
<text x="159.6" y="117">PC3/ADC3</text>
<text x="159.6" y="115.7">PC2/ADC2</text>
<text x="159.6" y="114.3">PC1/ADC1</text>
<text x="180.7" y="118.9">TX PD1/TXD</text>
<text x="181.1" y="115">PD4/T0/XCK</text>
<text x="182.6" y="117.6">PD2/INT0</text>
<text x="189.4" y="119.6">0</text>
<text x="189.4" y="118.3">1</text>
<text x="189.4" y="117">2</text>
<text x="189.4" y="115.7">3</text>
<text x="189.4" y="114.3">4</text>
<text x="37" y="120.9">1</text>
<text x="51.5" y="122.6">5V</text>
<text x="97.9" y="122.6">5V</text>
<text x="115.1" y="120.9">1</text>
<text x="132.1" y="124">5V</text>
<text x="137.7" y="124.8">1</text>
<text x="158.8" y="123.6">ARDUINO UNO R3</text>
<text x="158.8" y="125">GND=GND3</text>
<text x="180.7" y="120.2">RX PD0/RXD</text>
<text x="54.2" y="127.8">5V</text>
<text x="97.9" y="127.8">5V</text>
<text x="141.6" y="128.9">GND3</text>
<text x="158.8" y="126.3">VCC=VCC3</text>
<text x="111.5" y="134.2">GND2</text>
<text x="120.4" y="135.4">1</text>
<text x="137.4" y="135.3">5V</text>
<text x="56.9" y="141.9">1</text>
<text x="100.6" y="141.9">1</text>
<text x="112.7" y="138.2">213</text>
<text x="160.1" y="143.3">1</text>
<text x="170.1" y="142.1">GND2</text>
<text x="170.1" y="138.2">213</text>
<text x="59.9" y="149.3" transform="rotate(-90 59.9 149.3)">113</text>
<text x="103.7" y="149.3" transform="rotate(-90 103.7 149.3)">113</text>
<text x="155" y="145.5">5V</text>
<text x="56" y="150.6" transform="rotate(-90 56 150.6)">GND1</text>
<text x="99.7" y="150.6" transform="rotate(-90 99.7 150.6)">GND1</text>
<text x="110.2" y="159.3">GND2</text>
<text x="119" y="160.5">1</text>
<text x="136.1" y="160.4">5V</text>
<text x="170.1" y="162">213</text>
<text x="111.4" y="163.3">213</text>
<text x="160.1" y="167.2">1</text>
<text x="170.1" y="165.9">GND2</text>
<text x="126" y="169.9">GND4</text>
<text x="155" y="169.3">5V</text>
<text x="196.3" y="172.8" transform="rotate(-90 196.3 172.8)">GND2</text>
<text x="136.4" y="176.4">1</text>
<text x="125.3" y="182.5">+5V</text>
<text x="180.9" y="185.8">PB4/MISO</text>
<text x="181.4" y="184.5">PB5/SCK</text>
<text x="183.1" y="181.8">AREF</text>
<text x="188" y="185.2">12</text>
<text x="188" y="183.9">13</text>
<text x="194" y="184.5">213</text>
<text x="197.3" y="181.7">10k</text>
<text x="158.2" y="186.5">RESET</text>
<text x="178" y="191.1">PB0/ICP1/CLKO</text>
<text x="188" y="190.5">8</text>
<text x="188" y="189.1">9</text>
<text x="188" y="187.8">10</text>
<text x="188" y="186.5">11</text>
<text x="154.9" y="197.7">A2</text>
<text x="154.9" y="196.4">A1</text>
<text x="154.9" y="195.1">A0</text>
<text x="158.2" y="197.1">PC1/ADC1</text>
<text x="158.2" y="195.7">PC0/ADC0</text>
<text x="179.8" y="197.7">PD4/T0/XCK</text>
<text x="181.2" y="193.8">PD7/AIN1</text>
<text x="182.4" y="196.4">PD5/T1</text>
<text x="188" y="197.1">4</text>
<text x="188" y="195.7">5</text>
<text x="188" y="194.4">6</text>
<text x="188" y="193.1">7</text>
<text x="154.9" y="201.7">A5</text>
<text x="154.9" y="200.4">A4</text>
<text x="154.9" y="199.1">A3</text>
<text x="158.2" y="202.4">PC5/ADC5/SCL</text>
<text x="158.2" y="201">PC4/ADC4/SDA</text>
<text x="158.2" y="199.7">PC3/ADC3</text>
<text x="158.2" y="198.4">PC2/ADC2</text>
<text x="179.4" y="203">RX PD0/RXD</text>
<text x="179.4" y="201.6">TX PD1/TXD</text>
<text x="181.3" y="200.4">PD2/INT0</text>
<text x="188" y="202.4">0</text>
<text x="188" y="201">1</text>
<text x="188" y="199.7">2</text>
<text x="188" y="198.4">3</text>
<text x="196.3" y="203.5" transform="rotate(-90 196.3 203.5)">VCC2</text>
<text x="157.4" y="206.4">ARDUINO UNO R3</text>
<text x="157.4" y="207.7">GND=GND4</text>
<text x="157.4" y="209">VCC=VCC4</text>
</g>
<g font-size=".8">
<text x="36.5" y="89.1" transform="rotate(-180 36.5 89.1)">1121</text>
<text x="40.8" y="88.4" transform="rotate(-180 40.8 88.4)">ATMEGA328P-PU</text>
<text x="126.6" y="89.1" transform="rotate(-180 126.6 89.1)">1121</text>
<text x="130.8" y="88.4" transform="rotate(-180 130.8 88.4)">ATMEGA328P-PU</text>
<text x="173.1" y="110" transform="rotate(-90 173.1 110)">1121</text>
<text x="173.7" y="114.3" transform="rotate(-90 173.7 114.3)">ATMEGA328P-PU</text>
<text x="171.7" y="192.7" transform="rotate(-90 171.7 192.7)">1121</text>
<text x="172.4" y="197" transform="rotate(-90 172.4 197)">ATMEGA328P-PU</text>
</g>
</svg>
